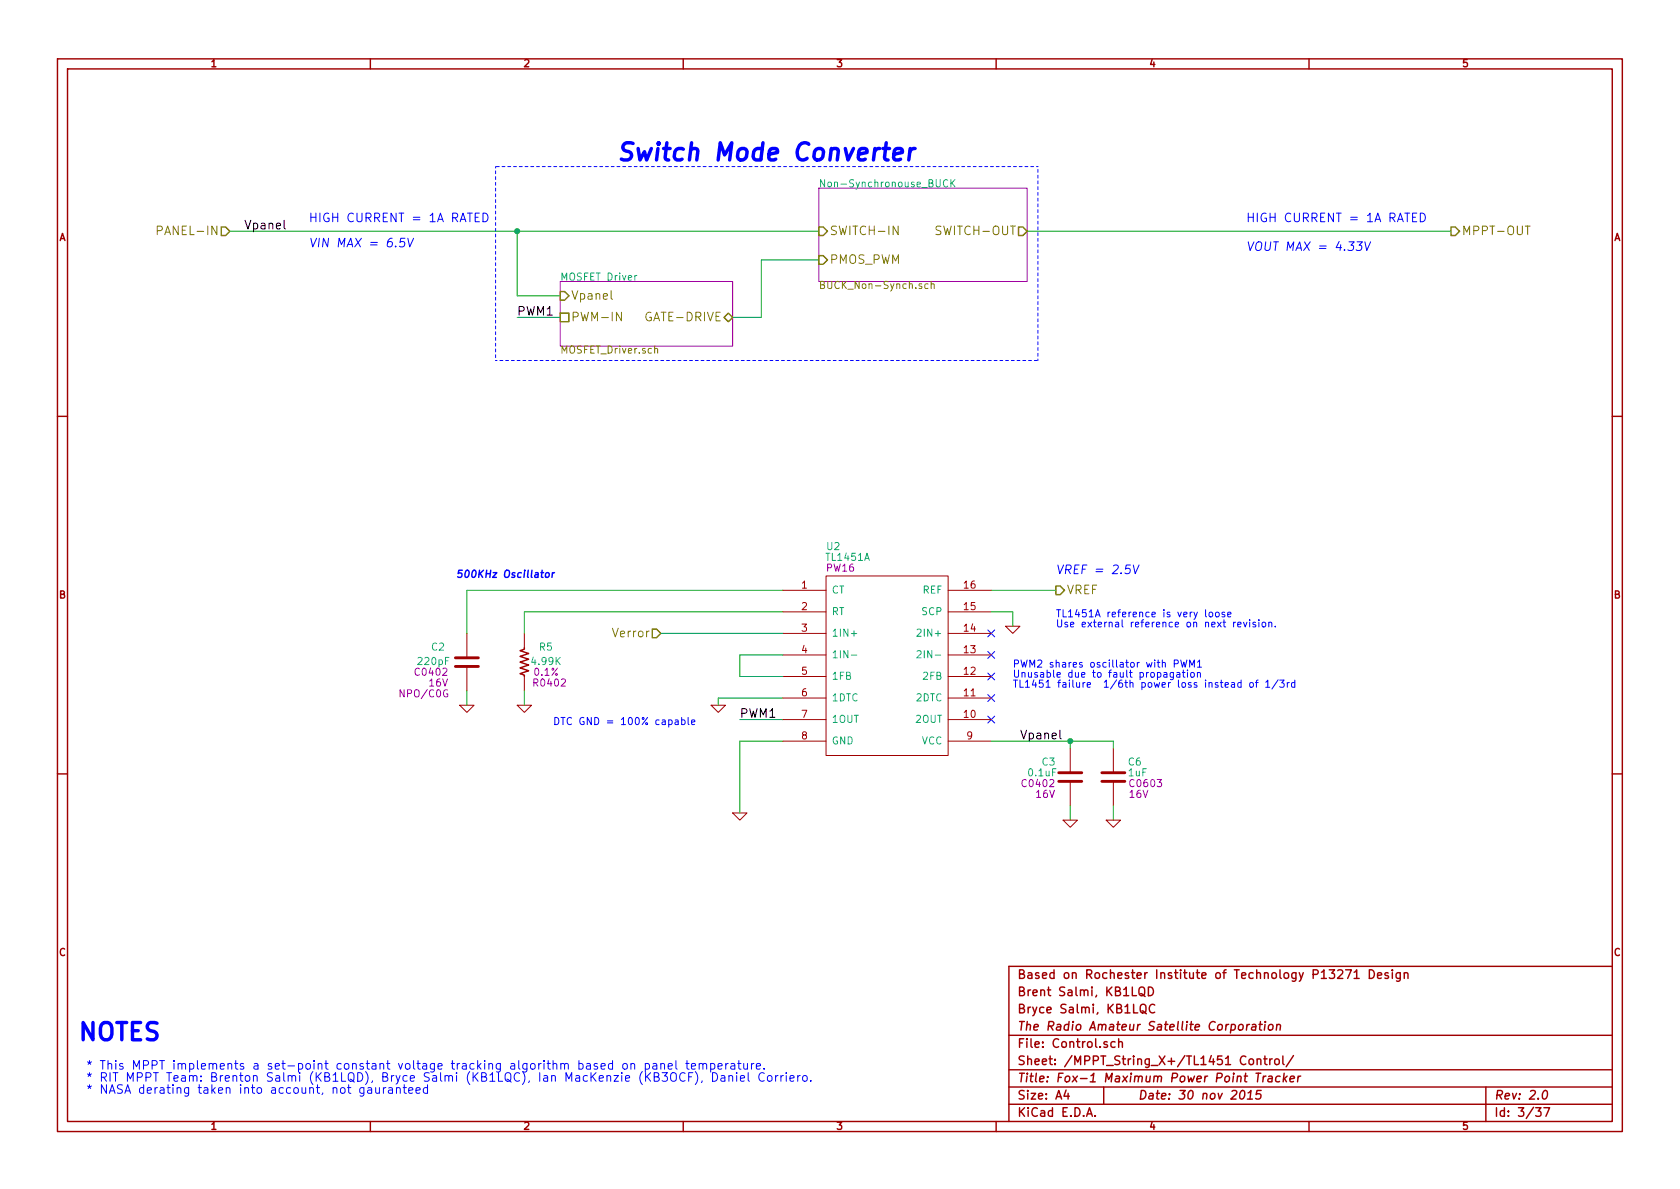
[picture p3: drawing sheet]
<svg xmlns="http://www.w3.org/2000/svg" width="297mm" height="210mm" viewBox="0 0 297 210" stroke-linecap="round" stroke-linejoin="round" font-family="sans-serif">
<g fill="none" stroke="#a00000" stroke-width=".25">
<path d="M10.2 10.4h276.6v189.7h-276.6zM11.9 12.2h273.2v186.1h-273.2zM65.5 10.4v1.8M120.8 10.4v1.8M176.1 10.4v1.8M231.4 10.4v1.8M10.2 73.6h1.7M285.1 73.6h1.7M92.7 114.5v.3l-.8 .3 1.6 .5-1.6 .5 1.6 .5-1.6 .5 1.6 .5-1.6 .5 1.6 .5-1.6 .5 .8 .3v.2M10.2 136.8h1.7M285.1 136.8h1.7M201.4 174.8a.5 .5 0 0 1 .6-.3 .5 .5 0 0 1 .4 .6l-.1 .8a.53 .53 0 0 1-.6 .2 .53 .53 0 0 1-.3-.5z"/>
<path d="M201.7 177.8a.5 .5 0 0 1 .6-.2 .5 .5 0 0 1 .3 .5v.8a.53 .53 0 0 1-.6 .2 .53 .53 0 0 1-.4-.5zM201.7 175.7l.8 .5M201.9 178.8l.8 .5M203 174.5a.77 .77 0 0 1 .9 .8 .77 .77 0 0 1-.9 .8zM204.2 177.7a.63 .63 0 0 0-.8 0 .63 .63 0 0 0-.2 .8 .6 .6 0 0 0 .3 .5 .6 .6 0 0 0 .7 0M236.5 171.6l.3-.1h.3l.2 .1 .1 .3-.1 .3-.8 .8h.9M237.9 171.5h1l-.6 1.5M239.4 171.9l.5-.4v1.5M239.4 173h.9M242.1 171.5a.77 .77 0 0 1 .9 .8 .77 .77 0 0 1-.9 .7zM243.6 172.5l.7-.1-.1-.3-.4-.1-.2 .2v.7h.6M245.4 172.1l-.3-.1-.2 .2v.2l.5 .2v.3h-.5"/>
<path d="M246.2 171.5v.1M246.2 172v1M247.6 172v1.2l-.3 .3h-.4M247.6 172.1a.48 .48 0 0 0-.7 .1v.7l.2 .1 .5-.1M248.3 172.2l.1-.1a.36 .36 0 0 1 .5 .1v.8M248.3 172v1M285.1 170.9h-106.7v27.4M65.5 198.3v1.8M120.8 198.3v1.8M176.1 198.3v1.8M178.4 183.1h106.7M178.4 189.2h106.7"/>
<path d="M178.4 195.3h106.7M178.4 192.2h106.7M188.5 192.8l-.4 1h1M188.8 193.3v1.1M192.1 197.4l.5-1.5 .5 1.5M192.3 197h.7M193.6 197.3v.1M195.1 192.2v3.1M197.2 184.3a.48 .48 0 0 0-.7 0v.8l.2 .1 .5-.1M197.8 184.3h.1a.36 .36 0 0 1 .6 .1v.8M197.8 183.7v1.5M219.1 181.3l.3-.2 .4 .2-.1 .7-.3 .2-.4-.2z"/>
<path d="M219.4 193l.4-.2a.88 .88 0 0 1-.3 1.6l-.3-.3a1.19 1.19 0 0 1 .2-1.1zM220.3 186.9a.63 .63 0 0 0-.8 0 .63 .63 0 0 0-.2 .7 .6 .6 0 0 0 .3 .6 .6 .6 0 0 0 .7-.1M220.5 181.1l-.1 1.1M220.5 194.4h.9M220.7 193.3l.5-.5-.2 1.6M220.9 187.4l.2-.2 .5 .2v.7l-.3 .2-.4-.2zM220.9 181.1l-.3 .1-.2 .3M221.4 181.2h.6v1M222 181.5a.69 .69 0 0 0-.7 .3v.3l.2 .1 .5-.1M222.1 189.8h.8M222.3 187.4l.1-.1a.36 .36 0 0 1 .5 .2v.8M222.3 187.2v1.1"/>
<path d="M222.5 189.8l-.2 1.5M222.6 181.1h.6M222.9 180.6l-.2 1.4 .4 .2M223 192.8h-.8l-.1 .8 .2-.2 .5 .1 .2 .2-.2 .5-.2 .2-.6-.2M223.4 190.3l-.1 1M223.4 187.2h.6M223.6 186.7v1.4l.4 .2M223.7 181.1l-.2 1.1M223.7 180.6v.2M223.8 190.3l-.3 .1-.2 .2M224.3 190.4h.6v.9M224.4 181.3l.2-.2 .4 .2-.1 .7-.2 .2-.4-.2z"/>
<path d="M224.5 187.2v1.1M224.9 190.7a.69 .69 0 0 0-.7 .3v.2l.2 .1 .5-.1M224.9 187.2l-.2 .1-.2 .2M225.5 187.4l.2-.2 .4 .2v.7l-.2 .2-.4-.2zM225.8 181.3l.2-.2 .3 .1v1M225.8 181.1l-.1 1.1M226.3 190.4l-.1-.1a.52 .52 0 0 0-.6 .3v.6l.2 .1 .4-.1M226.8 186.7v1.4l.3 .2M227.1 189.8l-.2 1.5M227.1 190.7l.4 .6M227.6 190.3l-.7 .6M228.1 190.8l.8-.1-.1-.3h-.6l-.1 .7 .2 .2 .4-.1"/>
<path d="M228.7 186.7l-1.3 1.9M229.5 190.3l-.1 1M230 190.3l-.3 .1-.2 .2M231.4 198.3v1.8M262.7 192.2v6.1M271.5 195.9h1l-.5 .6 .4 .1v.7l-.2 .1-.7-.1M272.9 193l.4-.2a.88 .88 0 0 1-.3 1.6l-.3-.3a1.19 1.19 0 0 1 .2-1.1zM273 195.9h1l-.7 1.5"/>
</g>
<path d="M144.8 33.3h36.8v16.5h-36.8zM99.1 49.8h30.4v11.4h-30.4z" fill="none" stroke="#a000a0" stroke-width=".18"/>
<path d="M167.6 31.9a.5 .5 0 0 0-.7 0 .5 .5 0 0 0-.1 .6 .45 .45 0 0 0 .2 .5 .45 .45 0 0 0 .6-.1M168.1 31.8v1.2M168.3 32.3l.5 .7M168.8 31.8l-.7 .7M112.6 48.7l-.4 .2M150.5 112h1M150.5 115.8h1M162.2 115.2l.4-.1 .3 .3-.8 .9h.8M162.2 111.4l.4-.2 .3 .4-.8 .9h.8" fill="none" stroke="#00a0a0" stroke-width=".18"/>
<path d="M158.8 40v1.5l-.9-1.5v1.5M269.7 40h.8M27.8 40.8l.7-.1 .2-.2-.1-.4-.2-.1h-.6v1.5M108.1 51.4v1.3l.2 .2M109.9 55.2v1.5l-.9-1.5v1.5M164.1 50.2h-.4l-.2 .2 .1 .6h.5M164.6 50.3l.2-.1h.3l.1 .8M164.6 49.8v1.2M115.7 61.7l.2-.1 .3 .1 .1 .8" fill="none" stroke="#808000" stroke-width=".18"/>
<path d="M39.1 40.1h.8l.7 .8-.7 .8h-.8zM99.1 55.4h1.5v1.5h-1.5zM99.1 51.6h.7l.8 .7-.8 .8h-.7zM128 56.1l.8-.7 .7 .7-.7 .8zM144.8 45.2h.7l.8 .8-.8 .7h-.7zM144.8 40.1h.7l.8 .8-.8 .8h-.7zM180.1 40.1h.7l.8 .8-.8 .8h-.7zM256.5 40.1h.8l.8 .8-.8 .8h-.8zM115.3 111.2h.8l.7 .8-.7 .8h-.8zM186.7 103.6h.8l.7 .8-.7 .8h-.8z" fill="none" stroke="#808000" stroke-width=".25"/>
<g fill="none" stroke="#00a000" stroke-width=".18">
<path d="M40.6 40.9h104.2M91.4 56.1h7.7M91.4 40.9v11.4h7.7M144.8 46h-10.2v10.1h-5.1M181.6 40.9h74.9M116.8 112h21.6M138.4 104.4h-55.9v7.6M138.4 115.8h-7.6v3.8h7.6M138.4 108.2h-45.7v3.8M175.3 104.4h11.4M175.3 108.2h3.8v2.5M82.5 122.2v2.5"/>
<path d="M92.7 122.2v2.5M130.8 127.2h7.6M138.4 131.1h-7.6v12.7M138.4 123.4h-11.4v1.3M175.3 131.1h21.5v1.2M189.2 131.1v1.2M189.2 142.5v2.5M196.8 142.5v2.5"/>
</g>
<g fill="none" stroke="#a00000" stroke-width=".18">
<path d="M82.5 112v4.3M82.5 117.9v4.3M92.7 112v2.5M92.7 119.6v2.6M138.4 104.4h7.6M138.4 108.2h7.6M138.4 112h7.6M138.4 115.8h7.6M138.4 119.6h7.6M146 101.8h21.6v31.8h-21.6zM167.6 104.4h7.7M167.6 108.2h7.7"/>
<path d="M167.6 112h7.7M167.6 115.8h7.7M167.6 119.6h7.7M177.8 110.7h2.5l-1.2 1.3zM81.3 124.7h2.5l-1.3 1.3zM91.4 124.7h2.6l-1.3 1.3zM125.7 124.7h2.6l-1.3 1.3zM138.4 123.4h7.6M138.4 127.2h7.6M138.4 131.1h7.6M167.6 123.4h7.7M167.6 127.2h7.7"/>
<path d="M167.6 131.1h7.7M189.2 132.3v4.3M189.2 138.2v4.3M196.8 132.3v4.3M196.8 138.2v4.3M129.5 143.8h2.6l-1.3 1.2zM188 145h2.5l-1.3 1.3zM195.6 145h2.5l-1.3 1.3z"/>
</g>
<path d="M80.5 117.9h4.1M80.5 116.3h4.1M187.2 138.2h4.1M187.2 136.6h4.1M194.8 138.2h4.1M194.8 136.6h4.1" fill="none" stroke="#a00000" stroke-width=".51"/>
<path d="M174.7 111.4l1.2 1.2M174.7 115.2l1.2 1.2M174.7 119l1.2 1.2M175.9 111.4l-1.2 1.2M175.9 115.2l-1.2 1.2M175.9 119l-1.2 1.2M174.7 122.8l1.2 1.2M174.7 126.6l1.2 1.3M175.9 122.8l-1.2 1.2M175.9 126.6l-1.2 1.3" fill="none" stroke="#0000c0" stroke-width=".18"/>
<path d="M96.5 101.4l.2-.1h.3l.1 .6-.2 .2h-.3l-.2-.1zM97.7 101.3l-.1 .8M98 101.3l-.3 .2" fill="none" stroke="#00f" stroke-width=".25"/>
<g fill="none" stroke="#00f" stroke-width=".18">
<path d="M84 38.4h.5M84.8 37.7h-.8v1.5h.8M85.4 37.7a.77 .77 0 0 1 .9 .7 .77 .77 0 0 1-.9 .8zM249.8 38.4h.5M250.5 37.7h-.7v1.5h.7M251.1 37.7a.77 .77 0 0 1 .9 .7 .77 .77 0 0 1-.9 .8zM71.6 42.1h-.7l-.2 .8 .2-.2 .6 .1 .1 .2-.2 .5-.2 .2-.6-.2M72.1 42.1l.3 1.6 .7-1.6M240 42.8h.9l-.6 .6h.4l.1 .3-.1 .3-.3 .3-.6-.1M241.3 42.8l.4 1.5 .6-1.5M200.4 99.9l.3 1.5 .7-1.5M205.8 119h.5v.8"/>
<path d="M206.3 119.2l-.4 .1-.2 .2 .1 .2h.5M207.5 118.9l-.1 1.2-.2 .1-.3-.1M207.5 119l-.4-.1-.2 .2 .1 .6h.5M207.6 117.4l.6-.1 .1-.5-.2-.1h-.5v1.3M208.1 119h.5v.8M208.6 119.2l-.4 .1-.2 .2 .1 .2h.5M208.8 116.7l.3 1.3 .2-.9 .2 .9 .4-1.3M209 118.9h.5M209.2 118.5v1.1l.3 .2M210 118.5v.1M210 118.9v.9M210.3 118v-1.3l.5 .9 .4-.9v1.3"/>
<path d="M210.6 119l.3-.1 .3 .2-.2 .6-.3 .1-.1-.2zM211.7 119l.2-.1 .3 .1v.8M211.7 118.9v.9M211.7 117.1l.4-.4v1.3M211.7 118h.7M213.2 107.8v1.1l.1 .2M213.9 108.3l.3-.1 .2 .3-.1 .5-.3 .1-.2-.1zM215 108.3l.3-.1 .3 .3-.2 .5-.3 .1-.1-.1zM216.5 108.3l-.3-.1-.1 .2v.2l.4 .1v.3h-.4M217.1 108.7l.6-.1-.1-.3-.4-.1-.1 .2v.6h.5M218.5 110l-.4 .3M218.8 110.5l.6-.2v-.2l-.4-.1-.2 .2 .1 .6h.5"/>
<path d="M219.9 110l.3 .9 .3-.9M221 109.6v.1M221 110v.9M222 110.1l-.3-.1-.2 .2 .1 .2 .4 .1v.3h-.5M222.6 109.6v.1M222.6 110v.9M223.2 110.1l.3-.1 .3 .3-.1 .5-.3 .1-.2-.2zM224.3 110.2l.2-.2 .3 .1 .1 .8M224.3 110v.9M225.5 110.7v.2M119.4 127.3h.5v.8M119.9 127.6l-.4 .1-.2 .1 .1 .3h.5"/>
<path d="M120.5 127.3h.4l.2 .2-.1 .6h-.5M120.5 126.9v1.2M121.7 126.9v1.1l.1 .1M122.3 127.7l.6-.1-.1-.3h-.3l-.2 .2v.6h.5M217.8 120.7h.4l.1 .8M218.3 121l-.4 .1-.2 .1 .1 .3h.5M219.4 120.7h-.3l-.3 .2 .1 .6h.5M219.4 120.3v1.2M221.1 120.7h.3l.2 .2-.1 .6h-.3l-.2-.1zM222 120.7h.5M222.5 120.3l-.4 .1v1.1M223.8 120.6l.4-.3v1.2"/>
<path d="M223.8 121.5h.7M226 120.2l-1.1 1.6M226.3 120.3h.8l-.5 .4 .4 .2v.5l-.2 .1-.5-.1M227.6 120.7v.8M228 120.7l-.4 .2M228.9 120.7h-.3l-.3 .2 .1 .6h.5M228.9 120.3v1.2M65 192.4h.6l.1 .9M65.7 192.7l-.5 .1a.3 .3 0 0 0-.2 .2 .3 .3 0 0 0 .2 .3h.5M66.4 192.3v.8a.39 .39 0 0 0 .7 .1M67.1 192.3v1M67.8 192.3v1"/>
<path d="M68.2 192.3l-.3 .1-.1 .2M68.7 192.4h.6l.1 .9M69.4 192.7l-.5 .1a.3 .3 0 0 0-.3 .2 .3 .3 0 0 0 .3 .3h.5M70.1 192.5l.1-.1a.36 .36 0 0 1 .6 .2v.7M70.1 192.3v1M71.5 191.8v1.3l.4 .2M72.3 192.8l.7-.1-.1-.3-.4-.1-.2 .3v.7h.6M73.6 192.8l.7-.1-.1-.3-.4-.1-.2 .3v.7h.6M75.6 192.4a.48 .48 0 0 0-.7 .1v.7l.3 .1h.4M75.6 191.8v1.5M110.2 188.2l.2-.1 .4 .1v.7l-.2 .2-.4-.2zM111.6 188.2v-.1a.36 .36 0 0 1 .6 .2v.8"/>
<path d="M111.6 188.1v1M114.1 188.1a.48 .48 0 0 1 .7 .1v.7l-.3 .2-.4-.1M114.1 188.1v1.5M115.5 188.1h.6v1M116.1 188.4l-.5 .1a.3 .3 0 0 0-.2 .3 .3 .3 0 0 0 .2 .3l.5-.1M116.8 188.2l.1-.1a.36 .36 0 0 1 .6 .2v.8M116.8 188.1v1M118.1 188.6l.8-.2-.1-.3h-.4l-.3 .2 .1 .7h.6M119.5 187.5v1.4l.2 .2M121.3 188.1h.5M121.5 187.5v1.4l.3 .2M122.3 188.6l.7-.2-.1-.3h-.4l-.2 .2v.7h.6"/>
<path d="M122.9 189.5a1.75 1.75 0 0 1 0 2.3M123.6 188.2l.1-.1a.36 .36 0 0 1 .6 .2v.8M123.6 188.1v1M124.2 191.1l-.2 .3M124.3 188.3a.35 .35 0 0 1 .3-.3 .35 .35 0 0 1 .3 .3v.8M125.7 188.1a.48 .48 0 0 1 .6 .1v.7l-.2 .2-.4-.1M125.7 188.1v1.5M126 189.7a.77 .77 0 0 1 .9 .7 .77 .77 0 0 1-.9 .8zM126.9 188.6l.8-.2-.1-.3h-.4l-.3 .2 .1 .7h.6M127.5 190.3h.6l.1 .9M128.2 190.6h-.5a.3 .3 0 0 0-.3 .3 .3 .3 0 0 0 .3 .3l.5-.1M128.3 188.1v1"/>
<path d="M128.8 188.1h-.3l-.2 .3M128.9 190.3h.1a.36 .36 0 0 1 .5 .1v.8M128.9 190.2v1M129.3 188.1h.5l.1 1M129.9 188.4l-.5 .1a.3 .3 0 0 0-.2 .3 .3 .3 0 0 0 .2 .3l.5-.1M130.3 189.7v.1M130.3 190.2v1M130.4 188.1h.6M130.6 187.5v1.4l.4 .2M130.9 190.7l.7-.1v-.3l-.5-.1-.2 .2 .1 .7h.6M131.5 188.1v.8a.39 .39 0 0 0 .7 0M132.2 188.1v1"/>
<path d="M132.3 189.7v1.3l.2 .2M132.9 188.1v1M133.3 188.1h-.3l-.1 .3M133.7 188.6l.8-.2-.1-.3h-.4l-.3 .2 .1 .7h.6M135.1 188.9v.2M135.1 189.8a.63 .63 0 0 0-.7 0 .63 .63 0 0 0-.2 .8 .6 .6 0 0 0 .3 .5 .6 .6 0 0 0 .6 0M135.8 190.3l.2-.1 .4 .1v.8l-.2 .1-.4-.1zM137.1 190.2v1M137.6 190.2l-.3 .1-.2 .2M138.1 190.2v1M138.5 190.2l-.3 .1-.1 .2M139 189.7v.1"/>
<path d="M139 190.2v1M139.7 190.7l.7-.1-.1-.3-.4-.1-.2 .2 .1 .7h.5M141 190.2v1M141.5 190.2l-.3 .1-.2 .2M142 190.3l.2-.1 .4 .1v.8l-.2 .1-.4-.1zM143.4 191.1v.1"/>
</g>
<path d="M50.2 39v1.3l.3 .2M187.4 129.1v1.3l.2 .3" fill="none" stroke="#000" stroke-width=".18"/>
<g fill="#00a000" stroke="#00a000" stroke-width=".25">
<circle cx="91.4" cy="40.9" r=".41"/>
<circle cx="189.2" cy="131.1" r=".41"/>
</g>
<path d="M87.6 29.5v34.2M183.5 29.5h-95.9M87.6 63.7h95.9M183.5 63.7v-34.2" fill="none" stroke="#00f" stroke-width=".18" stroke-dasharray=".5" stroke-dashoffset=".3"/>
<path d="M158 27.3l1.5-.3v-.6l-.9-.1-.3 .1-.2 .3-.1 1.1 .1 .3 .2 .2h.6l.3-.2M160.9 26.3l-.2 2M161.8 26.3a.83 .83 0 0 0-.9 .5" fill="none" stroke="#00f" stroke-width=".61"/>
<g font-size="4.2" fill="#00f">
<text x="109.2" y="28.6">Switch Mode Converter</text>
<text x="14" y="184.1">NOTES</text>
</g>
<g font-size="2.1" fill="#808000">
<text x="28.7" y="41.7">PANEL-IN</text>
<text x="146.7" y="41.7">SWITCH-IN</text>
<text x="166.1" y="41.7">SWITCH-OUT</text>
<text x="258.5" y="41.7">MPPT-OUT</text>
<text x="146.7" y="46.7">PMOS_PWM</text>
<text x="101" y="53.1">Vpanel</text>
<text x="101" y="56.9">PWM-IN</text>
<text x="114.5" y="56.9">GATE-DRIVE</text>
<text x="188.6" y="105.2">VREF</text>
<text x="108.5" y="112.8">Verror</text>
</g>
<g font-size="2.1">
<text x="43.2" y="40.6">Vpanel</text>
<text x="91.4" y="55.9">PWM1</text>
<text x="130.8" y="127">PWM1</text>
<text x="180.3" y="130.8">Vpanel</text>
</g>
<g font-size="2.1" fill="#00f">
<text x="54.6" y="39.4">HIGH CURRENT = 1A RATED</text>
<text x="220.3" y="39.4">HIGH CURRENT = 1A RATED</text>
<text x="54.6" y="43.8">VIN MAX = 6.5V</text>
<text x="220.3" y="44.4">VOUT MAX = 4.33V</text>
<text x="186.7" y="101.6">VREF = 2.5V</text>
<text x="15.2" y="189.2">* This MPPT implements a set-point constant voltage tracking algorithm based on panel temperature.</text>
<text x="15.2" y="191.4">* RIT MPPT Team: Brenton Salmi (KB1LQD), Bryce Salmi (KB1LQC), Ian MacKenzie (KB3OCF), Daniel Corriero.</text>
<text x="15.2" y="193.5">* NASA derating taken into account, not gauranteed</text>
</g>
<g font-size="2.1" fill="#a00000">
<text x="179.9" y="173.2">Based on Rochester Institute of Technology P13271 Design</text>
<text x="179.9" y="179.3">Bryce Salmi, KB1LQC</text>
<text x="179.9" y="176.2">Brent Salmi, KB1LQD</text>
<text x="179.9" y="185.4">File: Control.sch</text>
<text x="179.9" y="182.3">The Radio Amateur Satellite Corporation</text>
<text x="179.9" y="191.5">Title: Fox-1 Maximum Power Point Tracker</text>
<text x="179.9" y="188.4">Sheet: /MPPT_String_X+/TL1451 Control/</text>
<text x="179.9" y="197.6">KiCad E.D.A.</text>
<text x="179.9" y="194.5">Size: A4</text>
<text x="201.2" y="194.5">Date: 30 nov 2015</text>
<text x="264.2" y="194.5">Rev: 2.0</text>
<text x="264.2" y="197.6">Id: 3/37</text>
</g>
<g font-size="1.8" fill="#a00000">
<text x="37.3" y="11.9">1</text>
<text x="92.7" y="11.9">2</text>
<text x="148" y="11.9">3</text>
<text x="203.3" y="11.9">4</text>
<text x="258.6" y="11.9">5</text>
<text x="10.4" y="42.7">A</text>
<text x="285.3" y="42.7">A</text>
<text x="10.4" y="105.9">B</text>
<text x="141.8" y="104.1">1</text>
<text x="141.8" y="107.9">2</text>
<text x="170.5" y="107.9">15</text>
<text x="170.5" y="104.1">16</text>
<text x="285.3" y="105.9">B</text>
<text x="141.8" y="111.8">3</text>
<text x="170.5" y="111.8">14</text>
<text x="141.8" y="115.6">4</text>
<text x="141.8" y="119.4">5</text>
<text x="170.5" y="119.4">12</text>
<text x="170.5" y="115.6">13</text>
<text x="141.8" y="123.2">6</text>
<text x="170.5" y="123.2">11</text>
<text x="141.8" y="127">7</text>
<text x="141.8" y="130.8">8</text>
<text x="170.5" y="127">10</text>
<text x="171" y="130.8">9</text>
<text x="10.4" y="169.1">C</text>
<text x="285.3" y="169.1">C</text>
<text x="37.3" y="199.8">1</text>
<text x="92.7" y="199.8">2</text>
<text x="148" y="199.8">3</text>
<text x="203.3" y="199.8">4</text>
<text x="258.6" y="199.8">5</text>
</g>
<g font-size="1.8" fill="#00a0a0">
<text x="144.8" y="33.2">Non-Synchronouse_BUCK</text>
<text x="99.1" y="49.7">MOSFET Driver</text>
<text x="146.2" y="99.2">TL1451A</text>
<text x="146.2" y="97.3">U2</text>
<text x="147.1" y="105">CT</text>
<text x="163.1" y="105">REF</text>
<text x="147.1" y="108.8">RT</text>
<text x="147.1" y="112.6">1IN+</text>
<text x="162.8" y="112.6">2IN+</text>
<text x="163" y="108.8">SCP</text>
<text x="74.1" y="117.6">220pF</text>
<text x="76.3" y="115.1">C2</text>
<text x="94.2" y="117.6">4.99K</text>
<text x="95.4" y="115.1">R5</text>
<text x="147.1" y="116.5">1IN-</text>
<text x="163.3" y="116.5">2IN-</text>
<text x="147.1" y="120.3">1FB</text>
<text x="147.1" y="124.1">1DTC</text>
<text x="162" y="124.1">2DTC</text>
<text x="163.3" y="120.3">2FB</text>
<text x="147.1" y="127.9">1OUT</text>
<text x="147.1" y="131.7">GND</text>
<text x="161.9" y="127.9">2OUT</text>
<text x="162.9" y="131.7">VCC</text>
<text x="181.9" y="137.3">0.1uF</text>
<text x="184.3" y="135.4">C3</text>
<text x="199.5" y="135.4">C6</text>
<text x="199.5" y="137.3">1uF</text>
</g>
<g font-size="1.8" fill="#808000">
<text x="144.8" y="51.1">BUCK_Non-Synch.sch</text>
<text x="99.1" y="62.6">MOSFET_Driver.sch</text>
</g>
<g font-size="1.8" fill="#a000a0">
<text x="146.2" y="101.1">PW16</text>
<text x="73.6" y="119.6">C0402</text>
<text x="94.5" y="119.6">0.1%</text>
<text x="71" y="123.4">NPO/C0G</text>
<text x="75.9" y="121.5">16V</text>
<text x="94.6" y="121.5">R0402</text>
<text x="180.9" y="139.2">C0402</text>
<text x="183.2" y="141.1">16V</text>
<text x="199.7" y="141.1">16V</text>
<text x="200" y="139.2">C0603</text>
</g>
<g font-size="1.8" fill="#00f">
<text x="80.6" y="102.2">500KHz Oscillator</text>
<text x="186.7" y="109.2">TL1451A reference is very loose</text>
<text x="186.7" y="111">Use external reference on next revision.</text>
<text x="179.1" y="118.1">PWM2 shares oscillator with PWM1</text>
<text x="179.1" y="119.9">Unusable due to fault propagation</text>
<text x="179.1" y="121.7">TL1451 failure 1/6th power loss instead of 1/3rd</text>
<text x="97.8" y="128.3">DTC GND = 100% capable</text>
</g>
</svg>
